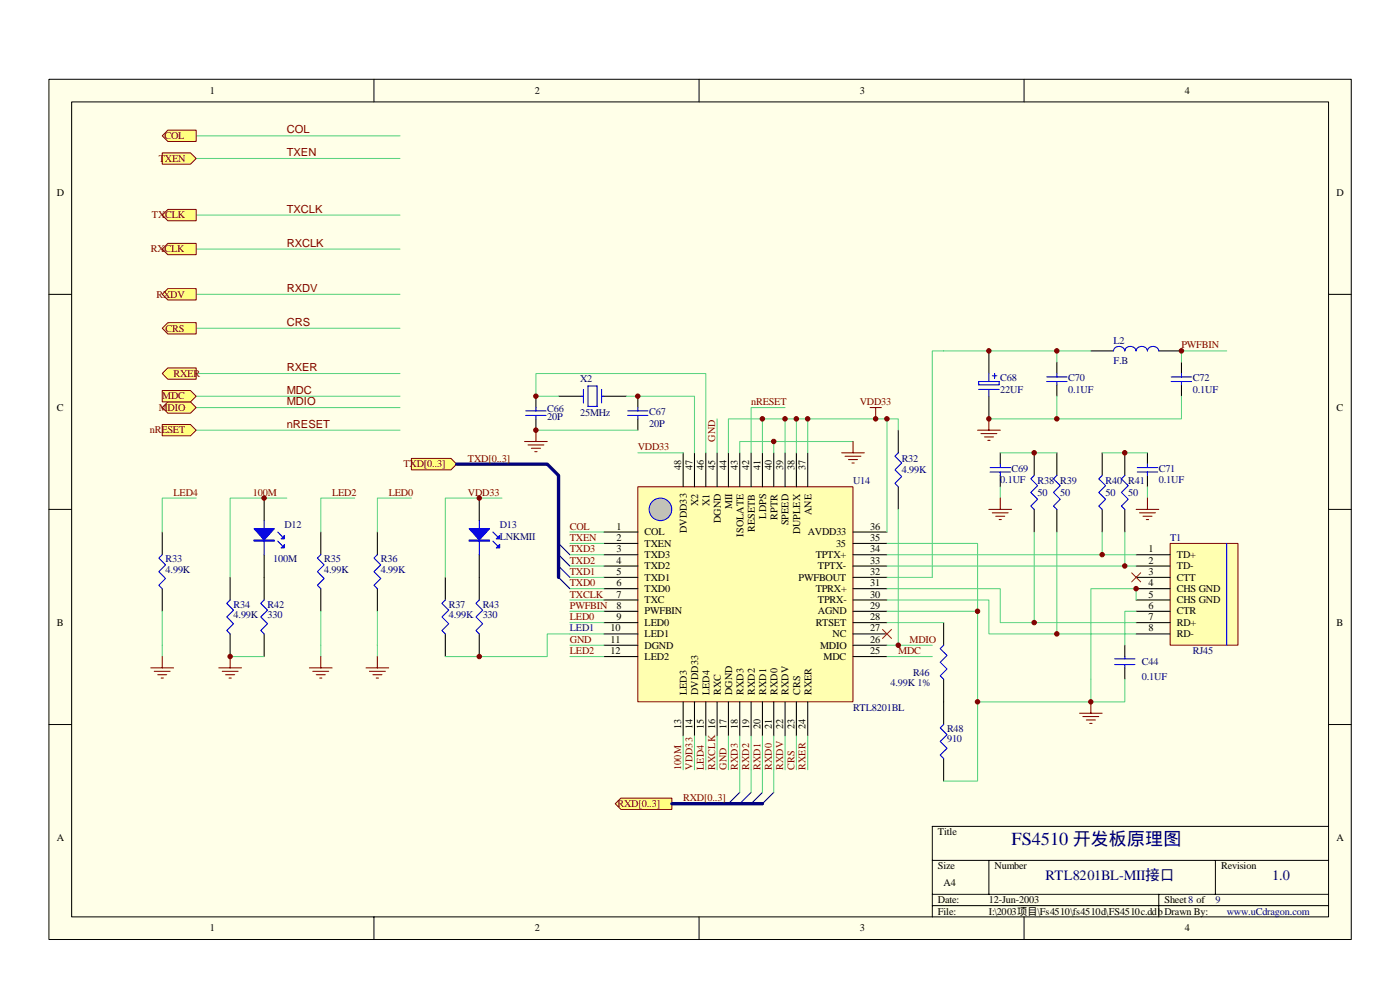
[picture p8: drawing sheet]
<svg xmlns="http://www.w3.org/2000/svg" width="364mm" height="257mm" viewBox="0 0 364 257" stroke-linecap="round" stroke-linejoin="round" font-family="sans-serif">
<path d="M12.7 20.6h338.7v223.7h-338.7z" fill="#ffffe8"/>
<g fill="none" stroke="#000" stroke-width=".26">
<path d="M12.7 20.6h338.7v223.7h-338.7zM18.6 26.5h326.9v211.9h-326.9zM97.2 20.6v5.9M181.8 20.6v5.9M266.3 20.6v5.9M12.7 76.5h5.9M345.5 76.5h5.9M12.7 132.5h5.9M345.5 132.5h5.9M12.7 188.4h5.9M345.5 188.4h5.9M345.5 214.9h-103.1v23.5"/>
<path d="M97.2 238.4v5.9M181.8 238.4v5.9M242.4 223.7h103.1M242.4 232.6h103.1M242.4 235.5h103.1M257.2 223.7v8.9M266.3 238.4v5.9M301.3 232.6v5.8M316.1 223.7v8.9"/>
</g>
<path d="M51 35.3h53M51 55.9h53M51 41.2h53M51 76.5h53M51 64.8h53M51 85.4h53M51 97.1h53M51 106h53M51 111.9h53M51 103h53" fill="none" stroke="#5cd482" stroke-width=".28"/>
<g fill="#ffff80" stroke="#800000" stroke-width=".26">
<path d="M107 119.2h10.3l1.4 1.5-1.4 1.5h-10.3z" fill-rule="evenodd"/>
<path d="M160 209l1.5-1.5h13.2v3h-13.2z" fill-rule="evenodd"/>
<path d="M43.6 33.8h7.4v3h-7.4l-1.4-1.5z" fill-rule="evenodd"/>
<path d="M42.2 39.8h7.3l1.5 1.4-1.5 1.5h-7.3z" fill-rule="evenodd"/>
<path d="M43.6 104.5h5.9l1.5 1.5-1.5 1.4h-5.9l-1.4-1.4z" fill-rule="evenodd"/>
<path d="M42.2 85.4l1.4-1.5h7.4v2.9h-7.4z" fill-rule="evenodd"/>
<path d="M42.2 55.9l1.4-1.4h7.4v2.9h-7.4z" fill-rule="evenodd"/>
<path d="M42.2 110.4h7.3l1.5 1.5-1.5 1.4h-7.3z" fill-rule="evenodd"/>
<path d="M42.2 101.6h7.3l1.5 1.4-1.5 1.5h-7.3z" fill-rule="evenodd"/>
<path d="M43.6 63.3h7.4v2.9h-7.4l-1.4-1.4z" fill-rule="evenodd"/>
<path d="M43.6 75.1h7.4v2.9h-7.4l-1.4-1.5z" fill-rule="evenodd"/>
<path d="M42.2 97.1l1.4-1.4h7.4v2.9h-7.4z" fill-rule="evenodd"/>
</g>
<path d="M165.9 126.6h55.9v55.9h-55.9z" fill="#ffffb0"/>
<path d="M165.9 126.6h55.9v55.9h-55.9z" fill="none" stroke="#800000" stroke-width=".26"/>
<g fill="none" stroke="#000" stroke-width=".28">
<path d="M177.7 117.8v8.8M180.6 117.8v8.8M183.5 117.8v8.8M186.5 117.8v8.8M189.4 117.8v8.8M192.4 117.8v8.8M195.3 117.8v8.8M198.3 117.8v8.8M201.2 117.8v8.8M204.2 117.8v8.8M207.1 117.8v8.8M210 117.8v8.8"/>
<path d="M157 138.3h8.9M221.8 138.3h8.9M157 141.3h8.9M157 144.3h8.9M157 147.2h8.9M157 150.1h8.9M157 153.1h8.9M157 156h8.9M157 159h8.9M221.8 141.3h8.9M221.8 144.3h8.9M221.8 147.2h8.9"/>
<path d="M221.8 150.1h8.9M221.8 153.1h8.9M221.8 156h8.9M221.8 159h8.9M157 161.9h8.9M157 164.8h8.9M157 167.8h8.9M157 170.7h8.9M221.8 161.9h8.9M221.8 164.8h8.9M221.8 167.8h8.9M221.8 170.7h8.9"/>
<path d="M177.7 182.5v8.8M180.6 182.5v8.8M183.5 182.5v8.8M186.5 182.5v8.8M189.4 182.5v8.8M192.4 182.5v8.8M195.3 182.5v8.8M198.3 182.5v8.8M201.2 182.5v8.8M204.2 182.5v8.8M207.1 182.5v8.8M210 182.5v8.8"/>
</g>
<circle cx="171.8" cy="132.4" r="2.94" fill="#c0c0c0" stroke="#00f" stroke-width=".26"/>
<path d="M304.3 141.3h17.6v26.5h-17.6z" fill="#ffffb0"/>
<path d="M304.3 141.3h17.6v26.5h-17.6z" fill="none" stroke="#800000" stroke-width=".26"/>
<g fill="none" stroke="#000" stroke-width=".28">
<path d="M257.2 91.2v5.9M274.8 94.2v2.9M283.7 91.2h5.9M301.3 91.2h5.9M307.2 94.2v2.9M139.4 103v3M139.4 108.9v3M145.2 103h6M157 103h5.9M165.9 103v3M165.9 108.9v3M233.6 111.9v5.9"/>
<path d="M257.2 103v5.9M260.1 117.8v2.9M268.9 117.8v5.8M274.8 100.1v2.9M274.8 117.8v5.8M286.6 117.8v5.8M292.5 117.8v5.8M298.4 117.8v2.9M307.2 100.1v2.9M42.2 138.3v6M68.7 129.5v5.9M83.4 138.3v6"/>
<path d="M98.1 138.3v6M124.6 129.5v5.9M233.6 126.6v5.9M260.1 123.6v3M268.9 132.5v5.8M274.8 132.5v5.8M286.6 132.5v5.8M292.5 132.5v5.8M298.4 123.6v3M42.2 153.1v5.9M59.8 150.1v5.9M68.7 144.3v11.7"/>
<path d="M83.4 153.1v5.9M98.1 153.1v5.9M115.8 150.1v5.9M124.6 144.3v11.7M295.4 144.3h8.9M295.4 147.2h8.9M295.4 150.1h8.9M295.4 153.1h8.9M295.4 156h8.9M295.4 159h8.9M59.8 164.8v5.9M68.7 164.8v5.9"/>
<path d="M115.8 164.8v5.9M124.6 164.8v5.9M245.4 161.9v5.9M245.4 176.6v11.8M292.5 167.8v2.9M292.5 173.7v2.9M295.4 161.9h8.9M295.4 164.8h8.9M245.4 197.2v5.9"/>
</g>
<g fill="none" stroke="#00f" stroke-width=".28">
<path d="M254.5 99.2h5.3v.9h-5.3zM257.2 97.1v2.1M258 97.7h1.2M258.6 97.1v1.2M272.2 99.2h5.3M272.2 98h5.3M274.8 97.1v.9M274.8 99.2v.9M289.6 91.2a1.5 1.5 0 0 1 1.4-1.1 1.5 1.5 0 0 1 1.5 1.1 1.51 1.51 0 0 1 1.5-1.1 1.51 1.51 0 0 1 1.4 1.1M295.4 91.2a1.5 1.5 0 0 1 1.5-1.1 1.5 1.5 0 0 1 1.5 1.1M298.4 91.2a1.5 1.5 0 0 1 1.5-1.1 1.5 1.5 0 0 1 1.4 1.1M304.6 99.2h5.3"/>
<path d="M304.6 98h5.3M307.2 97.1v.9M307.2 99.2v.9M136.7 108h5.3M136.7 106.8h5.3M139.4 106v.8M139.4 108v.9M151.2 103h.5M151.7 101.3v3.5M152.9 100.4h2.4v5.3h-2.4zM156.4 101.3v3.5M156.4 103h.6"/>
<path d="M163.2 108h5.3M163.2 106.8h5.3M165.9 106v.8M165.9 108v.9M233.6 117.8l-.9 .8 1.8 1.8-1.8 1.8 1.8 1.7-1.8 1.8 .9 .9M254.5 101.3h5.3M257.2 101.3v1.7M68.7 135.4v8.9M72.2 138.3l1.2 1.2M124.6 135.4v8.9M128.2 138.3l1.2 1.2M257.5 122.7h5.3"/>
<path d="M257.5 121.6h5.3M260.1 120.7v.9M260.1 122.7v.9M268.9 123.6l-.8 .9 1.7 1.8-1.7 1.8 1.7 1.7-1.7 1.8 .8 .9M274.8 123.6l-.9 .9 1.8 1.8-1.8 1.8 1.8 1.7-1.8 1.8 .9 .9M286.6 123.6l-.9 .9 1.8 1.8-1.8 1.8 1.8 1.7-1.8 1.8 .9 .9M292.5 123.6l-.9 .9 1.8 1.8-1.8 1.8 1.8 1.7-1.8 1.8 .9 .9M295.7 122.7h5.4M295.7 121.6h5.4M298.4 120.7v.9M298.4 122.7v.9M42.2 144.3l-.9 .8 1.8 1.8-1.8 1.8 1.8 1.7-1.8 1.8 .9 .9"/>
<path d="M59.8 156l-.8 .9 1.7 1.8-1.7 1.7 1.7 1.8-1.7 1.8 .8 .8M68.7 156l-.9 .9 1.8 1.8-1.8 1.7 1.8 1.8-1.8 1.8 .9 .8M72.2 140.7l1.2 1.2M83.4 144.3l-.9 .8 1.8 1.8-1.8 1.8 1.8 1.7-1.8 1.8 .9 .9M98.1 144.3l-.9 .8 1.8 1.8-1.8 1.8 1.8 1.7-1.8 1.8 .9 .9M115.8 156l-.9 .9 1.8 1.8-1.8 1.7 1.8 1.8-1.8 1.8 .9 .8M124.6 156l-.8 .9 1.7 1.8-1.7 1.7 1.7 1.8-1.7 1.8 .8 .8M128.2 140.7l1.2 1.2M319 141.3v26.5M245.4 167.8l-.9 .9 1.8 1.7-1.8 1.8 1.8 1.8-1.8 1.7 .9 .9M289.9 172.8h5.3M289.9 171.3h5.3"/>
<path d="M292.5 170.7v.6M292.5 172.8v.9M245.4 188.4l-.9 .9 1.8 1.8-1.8 1.7 1.8 1.8-1.8 1.7 .9 .9"/>
</g>
<g fill="none" stroke="#5cd482" stroke-width=".28">
<path d="M274.8 91.2v3M283.7 91.2h-41.3v58.9h-11.7M319 91.2h-11.8v3M139.4 111.9h26.5M145.2 103h-5.8v-5.9h44.1v20.7M162.9 103h17.7v14.8M165.9 117.8h11.8M186.5 108.9v8.9M198.3 108.9v8.9M201.2 114.8h-8.8v3M204.2 108.9h-14.8v8.9M204.2 106h-8.9v11.8"/>
<path d="M207.1 108.9h-2.9v8.9M210 108.9h-2.9v8.9M221.8 114.8h-20.6v3M230.7 108.9v29.4M233.6 111.9v-3h-23.6v8.9M260.1 117.8h14.7M274.8 103v5.9h-17.6M286.6 117.8h11.8M307.2 103v5.9h-32.4M51 129.5h-8.8v8.8M74.6 129.5h-14.8v20.6M92.2 129.5h-8.8v8.8"/>
<path d="M107 129.5h-8.9v8.8M130.5 129.5h-14.7v20.6M148.2 138.3h8.8M233.6 132.5v35.3M260.1 126.6v2.9M268.9 138.3v23.6M274.8 138.3v26.5M286.6 138.3v6M292.5 138.3v8.9M298.4 126.6v2.9M42.2 159v11.7M83.4 159v11.7"/>
<path d="M98.1 159v11.7M148.2 144.3h8.8M148.2 147.2h8.8M148.2 141.3h8.8M148.2 150.1h8.8M148.2 153.1h8.8M148.2 156h8.8M148.2 159h8.8M230.7 156h26.5v8.8h38.2M230.7 153.1h29.4v8.8h35.3M230.7 159h23.5v23.5M230.7 141.3h23.5v17.7"/>
<path d="M230.7 144.3h64.7M230.7 147.2h64.7M295.4 156v-2.9h-11.7v29.4M295.4 159h-2.9v8.8M59.8 170.7h8.9M148.2 161.9h8.8M148.2 167.8h8.8M148.2 170.7h8.8M157 164.8h-14.7v5.9h-26.5M230.7 161.9h14.7M230.7 167.8h11.7M230.7 170.7h11.7"/>
<path d="M292.5 176.6v5.9h-8.8M177.7 191.3v8.9M180.6 191.3v8.9M183.5 191.3v8.9M186.5 191.3v8.9M189.4 191.3v8.9M192.4 191.3v14.8M195.3 191.3v14.8M198.3 191.3v14.8M201.2 191.3v14.8M204.2 191.3v8.9M207.1 191.3v8.9"/>
<path d="M210 191.3v8.9M283.7 182.5h-29.5v20.6h-8.8"/>
</g>
<g fill="none" stroke="#800000" stroke-width=".28">
<path d="M136.4 114.8h5.9M137.3 115.7h4.1M138.2 116.6h2.4M139.1 117.5h.6M139.4 111.9v2.9M218.9 117.8h5.9M219.8 118.6h4.1M220.6 119.5h2.4M221.8 114.8v3M226.3 106h2.9M227.7 106v2.9M254.2 111.9h5.9"/>
<path d="M255.1 112.8h4.1M256 113.6h2.3M256.9 114.5h.6M257.2 108.9v3M221.5 120.4h.6M257.2 132.5h5.9M258 133.3h4.2M258.9 134.2h2.4M259.8 135.1h.6M260.1 129.5v3M295.4 132.5h5.9M296.3 133.3h4.2"/>
<path d="M297.2 134.2h2.4M298.1 135.1h.6M298.4 129.5v3M39.2 173.7h5.9M40.1 174.6h4.1M41 175.5h2.4M41.9 176.3h.6M42.2 170.7v3M56.9 173.7h5.9M57.8 174.6h4.1M58.7 175.5h2.3M59.6 176.3h.5"/>
<path d="M59.8 170.7v3M80.5 173.7h5.9M81.3 174.6h4.2M82.2 175.5h2.4M83.1 176.3h.6M83.4 170.7v3M95.2 173.7h5.9M96.1 174.6h4.1M97 175.5h2.3M97.8 176.3h.6M98.1 170.7v3M280.7 185.5h5.9"/>
<path d="M281.6 186.3h4.1M282.5 187.2h2.3M283.4 188.1h.6M283.7 182.5v3"/>
</g>
<g fill="#00f" stroke="#00f" stroke-width=".28">
<path d="M66 137.5h5.3l-2.6 2.9z" fill-rule="evenodd"/>
<path d="M66 140.4h5.3v.3h-5.3z" fill-rule="evenodd"/>
<path d="M74 141.6v.9h-.9z" fill-rule="evenodd"/>
<path d="M74 139.2v.9h-.9z" fill-rule="evenodd"/>
<path d="M122 137.5h5.3l-2.7 2.9z" fill-rule="evenodd"/>
<path d="M122 140.4h5.3v.3h-5.3z" fill-rule="evenodd"/>
<path d="M129.1 142.5l.8-.9v.9z" fill-rule="evenodd"/>
<path d="M129.9 139.2v.9h-.8z" fill-rule="evenodd"/>
</g>
<path d="M294.3 148.9l2.3 2.4M296.6 148.9l-2.3 2.4M229.5 163.7l2.3 2.3M231.8 163.7l-2.3 2.3" fill="none" stroke="#f00" stroke-width=".26"/>
<g fill="#800000" stroke="#800000" stroke-width=".26">
<circle cx="295.4" cy="153.1" r=".58"/>
<circle cx="254.2" cy="158.9" r=".58"/>
<circle cx="268.9" cy="161.9" r=".58"/>
<circle cx="274.8" cy="164.8" r=".58"/>
<circle cx="286.6" cy="144.2" r=".57"/>
<circle cx="292.5" cy="147.2" r=".57"/>
<circle cx="201.2" cy="114.8" r=".58"/>
<circle cx="210" cy="108.9" r=".58"/>
<circle cx="227.7" cy="108.9" r=".58"/>
<circle cx="207.1" cy="108.9" r=".58"/>
<circle cx="204.1" cy="108.9" r=".58"/>
<circle cx="198.3" cy="108.9" r=".58"/>
<circle cx="274.8" cy="91.2" r=".58"/>
<circle cx="274.8" cy="108.9" r=".58"/>
<circle cx="139.4" cy="103" r=".57"/>
<circle cx="165.9" cy="103" r=".57"/>
<circle cx="233.6" cy="167.8" r=".58"/>
<circle cx="230.6" cy="108.9" r=".58"/>
<circle cx="292.5" cy="117.7" r=".58"/>
<circle cx="124.6" cy="170.7" r=".58"/>
<circle cx="139.4" cy="111.9" r=".58"/>
<circle cx="59.8" cy="170.7" r=".58"/>
<circle cx="268.9" cy="117.7" r=".58"/>
<circle cx="124.6" cy="129.5" r=".58"/>
<circle cx="307.2" cy="91.2" r=".58"/>
<circle cx="257.2" cy="91.2" r=".58"/>
<circle cx="257.2" cy="108.9" r=".58"/>
<circle cx="254.2" cy="182.5" r=".57"/>
<circle cx="283.7" cy="182.5" r=".57"/>
<circle cx="68.7" cy="129.5" r=".58"/>
</g>
<path d="M118.7 120.7h23.6l2.9 2.9v26.5M174.7 209h23.6" fill="none" stroke="#000080" stroke-width=".87"/>
<path d="M145.2 141.3l3 3M145.2 144.3l3 2.9M145.2 147.2l3 2.9M145.2 150.1l3 3M192.4 206.1l-3 2.9M195.3 206.1l-2.9 2.9M198.3 206.1l-3 2.9M201.2 206.1l-2.9 2.9" fill="none" stroke="#000080" stroke-width=".28"/>
<text font-size="4.8" fill="#000080" x="263.1" y="219.7">FS4510 开发板原理图</text>
<g font-size="3.7" fill="#000080">
<text x="271.9" y="228.8">RTL8201BL-MII接口</text>
<text x="330.8" y="228.8">1.0</text>
</g>
<g font-size="2.9" fill="#800000">
<text x="74.6" y="34.7">COL</text>
<text x="74.6" y="40.6">TXEN</text>
<text x="74.6" y="55.3">TXCLK</text>
<text x="74.6" y="64.1">RXCLK</text>
<text x="74.6" y="75.9">RXDV</text>
<text x="74.6" y="84.7">CRS</text>
<text x="74.6" y="96.5">RXER</text>
<text x="74.6" y="105.3">MDIO</text>
<text x="74.6" y="102.4">MDC</text>
<text x="74.6" y="111.2">nRESET</text>
</g>
<g font-size="2.7">
<text x="54.5" y="24.4">1</text>
<text x="139.1" y="24.4">2</text>
<text x="223.6" y="24.4">3</text>
<text x="308.1" y="24.4">4</text>
<text x="14.8" y="50.9">D</text>
<text x="347.6" y="50.9">D</text>
<text x="14.8" y="106.8">C</text>
<text x="347.6" y="106.8">C</text>
<text x="177.1" y="122.2" transform="rotate(-90 177.1 122.2)">48</text>
<text x="180.1" y="122.2" transform="rotate(-90 180.1 122.2)">47</text>
<text x="183" y="122.2" transform="rotate(-90 183 122.2)">46</text>
<text x="186" y="122.2" transform="rotate(-90 186 122.2)">45</text>
<text x="188.9" y="122.2" transform="rotate(-90 188.9 122.2)">44</text>
<text x="191.8" y="122.2" transform="rotate(-90 191.8 122.2)">43</text>
<text x="194.8" y="122.2" transform="rotate(-90 194.8 122.2)">42</text>
<text x="197.7" y="122.2" transform="rotate(-90 197.7 122.2)">41</text>
<text x="200.7" y="122.2" transform="rotate(-90 200.7 122.2)">40</text>
<text x="203.6" y="122.2" transform="rotate(-90 203.6 122.2)">39</text>
<text x="206.6" y="122.2" transform="rotate(-90 206.6 122.2)">38</text>
<text x="209.5" y="122.2" transform="rotate(-90 209.5 122.2)">37</text>
<text x="181.5" y="131.6" transform="rotate(-90 181.5 131.6)">X2</text>
<text x="184.5" y="131.6" transform="rotate(-90 184.5 131.6)">X1</text>
<text x="160.3" y="137.7">1</text>
<text x="187.4" y="136" transform="rotate(-90 187.4 136)">DGND</text>
<text x="190.4" y="132.5" transform="rotate(-90 190.4 132.5)">MII</text>
<text x="199.2" y="134.8" transform="rotate(-90 199.2 134.8)">LDPS</text>
<text x="202.1" y="135.1" transform="rotate(-90 202.1 135.1)">RPTR</text>
<text x="205.1" y="136.6" transform="rotate(-90 205.1 136.6)">SPEED</text>
<text x="211" y="133.9" transform="rotate(-90 211 133.9)">ANE</text>
<text x="226.3" y="137.7">36</text>
<text x="160.3" y="140.7">2</text>
<text x="160.3" y="143.6">3</text>
<text x="167.6" y="139.2">COL</text>
<text x="167.6" y="142.1">TXEN</text>
<text x="178.6" y="138.6" transform="rotate(-90 178.6 138.6)">DVDD33</text>
<text x="193.3" y="139.5" transform="rotate(-90 193.3 139.5)">ISOLATE</text>
<text x="196.3" y="138.3" transform="rotate(-90 196.3 138.3)">RESETB</text>
<text x="208.1" y="138.9" transform="rotate(-90 208.1 138.9)">DUPLEX</text>
<text x="210" y="139.2">AVDD33</text>
<text x="217.4" y="142.1">35</text>
<text x="226.3" y="143.6">34</text>
<text x="226.3" y="140.7">35</text>
<text x="298.7" y="143.6">1</text>
<text x="160.3" y="146.6">4</text>
<text x="160.3" y="149.5">5</text>
<text x="167.6" y="145.1">TXD3</text>
<text x="167.6" y="148">TXD2</text>
<text x="212.1" y="145.1">TPTX+</text>
<text x="212.7" y="148">TPTX-</text>
<text x="226.3" y="149.5">32</text>
<text x="226.3" y="146.6">33</text>
<text x="298.7" y="146.6">2</text>
<text x="298.7" y="149.5">3</text>
<text x="306.1" y="145.1">TD+</text>
<text x="306.1" y="148">TD-</text>
<text x="160.3" y="152.4">6</text>
<text x="160.3" y="155.4">7</text>
<text x="167.6" y="151">TXD1</text>
<text x="167.6" y="153.9">TXD0</text>
<text x="207.7" y="151">PWFBOUT</text>
<text x="212.1" y="153.9">TPRX+</text>
<text x="226.3" y="152.4">31</text>
<text x="226.3" y="155.4">30</text>
<text x="298.7" y="152.4">4</text>
<text x="298.7" y="155.4">5</text>
<text x="306.1" y="151">CTT</text>
<text x="306.1" y="153.9">CHS GND</text>
<text x="160.3" y="158.3">8</text>
<text x="160.3" y="161.3">9</text>
<text x="167.6" y="156.8">TXC</text>
<text x="167.6" y="159.8">PWFBIN</text>
<text x="212.7" y="159.8">AGND</text>
<text x="212.7" y="156.8">TPRX-</text>
<text x="226.3" y="161.3">28</text>
<text x="226.3" y="158.3">29</text>
<text x="298.7" y="158.3">6</text>
<text x="298.7" y="161.3">7</text>
<text x="306.1" y="156.8">CHS GND</text>
<text x="306.1" y="159.8">CTR</text>
<text x="14.8" y="162.7">B</text>
<text x="158.8" y="164.2">10</text>
<text x="158.8" y="167.2">11</text>
<text x="167.6" y="162.7">LED0</text>
<text x="167.6" y="165.7">LED1</text>
<text x="212.1" y="162.7">RTSET</text>
<text x="216.5" y="165.7">NC</text>
<text x="226.3" y="164.2">27</text>
<text x="226.3" y="167.2">26</text>
<text x="298.7" y="164.2">8</text>
<text x="306.1" y="162.7">RD+</text>
<text x="306.1" y="165.7">RD-</text>
<text x="347.6" y="162.7">B</text>
<text x="158.8" y="170.1">12</text>
<text x="167.6" y="168.6">DGND</text>
<text x="167.6" y="171.6">LED2</text>
<text x="213.3" y="168.6">MDIO</text>
<text x="214.2" y="171.6">MDC</text>
<text x="226.3" y="170.1">25</text>
<text x="178.6" y="180.7" transform="rotate(-90 178.6 180.7)">LED3</text>
<text x="181.5" y="180.7" transform="rotate(-90 181.5 180.7)">DVDD33</text>
<text x="184.5" y="180.7" transform="rotate(-90 184.5 180.7)">LED4</text>
<text x="187.4" y="180.7" transform="rotate(-90 187.4 180.7)">RXC</text>
<text x="190.4" y="180.7" transform="rotate(-90 190.4 180.7)">DGND</text>
<text x="193.3" y="180.7" transform="rotate(-90 193.3 180.7)">RXD3</text>
<text x="196.3" y="180.7" transform="rotate(-90 196.3 180.7)">RXD2</text>
<text x="199.2" y="180.7" transform="rotate(-90 199.2 180.7)">RXD1</text>
<text x="202.1" y="180.7" transform="rotate(-90 202.1 180.7)">RXD0</text>
<text x="205.1" y="180.7" transform="rotate(-90 205.1 180.7)">RXDV</text>
<text x="208.1" y="180.7" transform="rotate(-90 208.1 180.7)">CRS</text>
<text x="211" y="180.7" transform="rotate(-90 211 180.7)">RXER</text>
<text x="177.1" y="189.6" transform="rotate(-90 177.1 189.6)">13</text>
<text x="180.1" y="189.6" transform="rotate(-90 180.1 189.6)">14</text>
<text x="183" y="189.6" transform="rotate(-90 183 189.6)">15</text>
<text x="188.9" y="189.6" transform="rotate(-90 188.9 189.6)">17</text>
<text x="191.8" y="189.6" transform="rotate(-90 191.8 189.6)">18</text>
<text x="194.8" y="189.6" transform="rotate(-90 194.8 189.6)">19</text>
<text x="197.7" y="189.6" transform="rotate(-90 197.7 189.6)">20</text>
<text x="200.7" y="189.6" transform="rotate(-90 200.7 189.6)">21</text>
<text x="203.6" y="189.6" transform="rotate(-90 203.6 189.6)">22</text>
<text x="206.6" y="189.6" transform="rotate(-90 206.6 189.6)">23</text>
<text x="209.5" y="189.6" transform="rotate(-90 209.5 189.6)">24</text>
<text x="14.8" y="218.7">A</text>
<text x="243.9" y="217.2">Title</text>
<text x="347.6" y="218.7">A</text>
<text x="243.9" y="226">Size</text>
<text x="258.6" y="226">Number</text>
<text x="317.5" y="226">Revision</text>
<text x="245.4" y="230.4">A4</text>
<text x="243.9" y="234.9">Date:</text>
<text x="243.9" y="237.8">File:</text>
<text x="257.2" y="234.9">12-Jun-2003</text>
<text x="257.2" y="237.8">I:\2003项目\Fs4510\fs4510d\FS4510c.ddbDrawn By:</text>
<text x="302.8" y="234.9">Sheet8 of</text>
<text x="54.5" y="242.2">1</text>
<text x="139.1" y="242.2">2</text>
<text x="223.6" y="242.2">3</text>
<text x="308.1" y="242.2">4</text>
</g>
<g font-size="2.7" fill="#800000">
<text x="42.8" y="36.2">COL</text>
<text x="41.3" y="42.1">TXEN</text>
<text x="39.5" y="56.8">TXCLK</text>
<text x="39.2" y="65.6">RXCLK</text>
<text x="40.7" y="77.4">RXDV</text>
<text x="43.1" y="86.2">CRS</text>
<text x="307.2" y="90.6">PWFBIN</text>
<text x="45.1" y="98">RXER</text>
<text x="41.3" y="106.8">MDIO</text>
<text x="42.2" y="103.9">MDC</text>
<text x="195.3" y="105.3">nRESET</text>
<text x="223.6" y="105.3">VDD33</text>
<text x="39" y="112.7">nRESET</text>
<text x="165.9" y="117.1">VDD33</text>
<text x="186" y="114.8" transform="rotate(-90 186 114.8)">GND</text>
<text x="104.9" y="121.5">TXD[0..3]</text>
<text x="121.7" y="120.1">TXD[0..3]</text>
<text x="45.1" y="128.9">LED4</text>
<text x="65.7" y="128.9">100M</text>
<text x="86.4" y="128.9">LED2</text>
<text x="101.1" y="128.9">LED0</text>
<text x="121.7" y="128.9">VDD33</text>
<text x="148.2" y="137.7">COL</text>
<text x="148.2" y="140.7">TXEN</text>
<text x="148.2" y="143.6">TXD3</text>
<text x="148.2" y="146.6">TXD2</text>
<text x="148.2" y="149.5">TXD1</text>
<text x="148.2" y="152.4">TXD0</text>
<text x="148.2" y="155.4">TXCLK</text>
<text x="148.2" y="161.3">LED0</text>
<text x="148.2" y="158.3">PWFBIN</text>
<text x="148.2" y="167.2">GND</text>
<text x="236.5" y="167.2">MDIO</text>
<text x="148.2" y="170.1">LED2</text>
<text x="233.6" y="170.1">MDC</text>
<text x="177.1" y="200.2" transform="rotate(-90 177.1 200.2)">100M</text>
<text x="180.1" y="200.2" transform="rotate(-90 180.1 200.2)">VDD33</text>
<text x="183" y="200.2" transform="rotate(-90 183 200.2)">LED4</text>
<text x="186" y="200.2" transform="rotate(-90 186 200.2)">RXCLK 16</text>
<text x="188.9" y="200.2" transform="rotate(-90 188.9 200.2)">GND</text>
<text x="191.8" y="200.2" transform="rotate(-90 191.8 200.2)">RXD3</text>
<text x="194.8" y="200.2" transform="rotate(-90 194.8 200.2)">RXD2</text>
<text x="197.7" y="200.2" transform="rotate(-90 197.7 200.2)">RXD1</text>
<text x="200.7" y="200.2" transform="rotate(-90 200.7 200.2)">RXD0</text>
<text x="203.6" y="200.2" transform="rotate(-90 203.6 200.2)">RXDV</text>
<text x="206.6" y="200.2" transform="rotate(-90 206.6 200.2)">CRS</text>
<text x="209.5" y="200.2" transform="rotate(-90 209.5 200.2)">RXER</text>
<text x="160.6" y="209.8">RXD[0..3]</text>
<text x="177.7" y="208.4">RXD[0..3]</text>
</g>
<g font-size="2.7" fill="#000080">
<text x="289.6" y="89.5">L2</text>
<text x="289.6" y="94.7">F.B</text>
<text x="150.9" y="99.4">X2</text>
<text x="260.1" y="99.2">C68</text>
<text x="277.8" y="99.2">C70</text>
<text x="310.2" y="99.2">C72</text>
<text x="142.3" y="107.1">C66</text>
<text x="168.8" y="108">C67</text>
<text x="260.1" y="102.1">22UF</text>
<text x="277.8" y="102.1">0.1UF</text>
<text x="310.2" y="102.1">0.1UF</text>
<text x="142.3" y="109.2">20P</text>
<text x="150.9" y="108.3">25MHz</text>
<text x="168.8" y="110.9">20P</text>
<text x="221.8" y="125.9">U14</text>
<text x="234.5" y="120.1">R32</text>
<text x="234.5" y="123">4.99K</text>
<text x="260.1" y="125.6">0.1UF</text>
<text x="263.1" y="122.7">C69</text>
<text x="269.8" y="125.9">R38 R39</text>
<text x="287.5" y="125.9">R40 R41</text>
<text x="301.3" y="122.7">C71</text>
<text x="301.3" y="125.6">0.1UF</text>
<text x="269.8" y="128.9">50</text>
<text x="275.7" y="128.9">50</text>
<text x="287.5" y="128.9">50</text>
<text x="293.4" y="128.9">50</text>
<text x="74" y="137.4">D12</text>
<text x="129.9" y="137.4">D13</text>
<text x="129.9" y="140.4">LNKMII</text>
<text x="304.3" y="140.7">T1</text>
<text x="43.1" y="146.3">R33</text>
<text x="43.1" y="148.9">4.99K</text>
<text x="71" y="146.3">100M</text>
<text x="84.3" y="146.3">R35</text>
<text x="84.3" y="148.9">4.99K</text>
<text x="99" y="146.3">R36</text>
<text x="99" y="148.9">4.99K</text>
<text x="60.7" y="158">R34</text>
<text x="60.7" y="160.7">4.99K</text>
<text x="69.6" y="158">R42</text>
<text x="69.6" y="160.7">330</text>
<text x="116.7" y="158">R37</text>
<text x="116.7" y="160.7">4.99K</text>
<text x="125.5" y="158">R43</text>
<text x="125.5" y="160.7">330</text>
<text x="148.2" y="164.2">LED1</text>
<text x="296.9" y="173">C44</text>
<text x="310.2" y="170.1">RJ45</text>
<text x="231.5" y="178.4">4.99K 1%</text>
<text x="237.4" y="175.7">R46</text>
<text x="296.9" y="176.9">0.1UF</text>
<text x="221.8" y="184.8">RTL8201BL</text>
<text x="246.3" y="190.4">R48</text>
<text x="246.3" y="193.1">910</text>
<text x="316.1" y="234.9">9</text>
<text x="319" y="237.8">www.uCdragon.com</text>
</g>
</svg>
